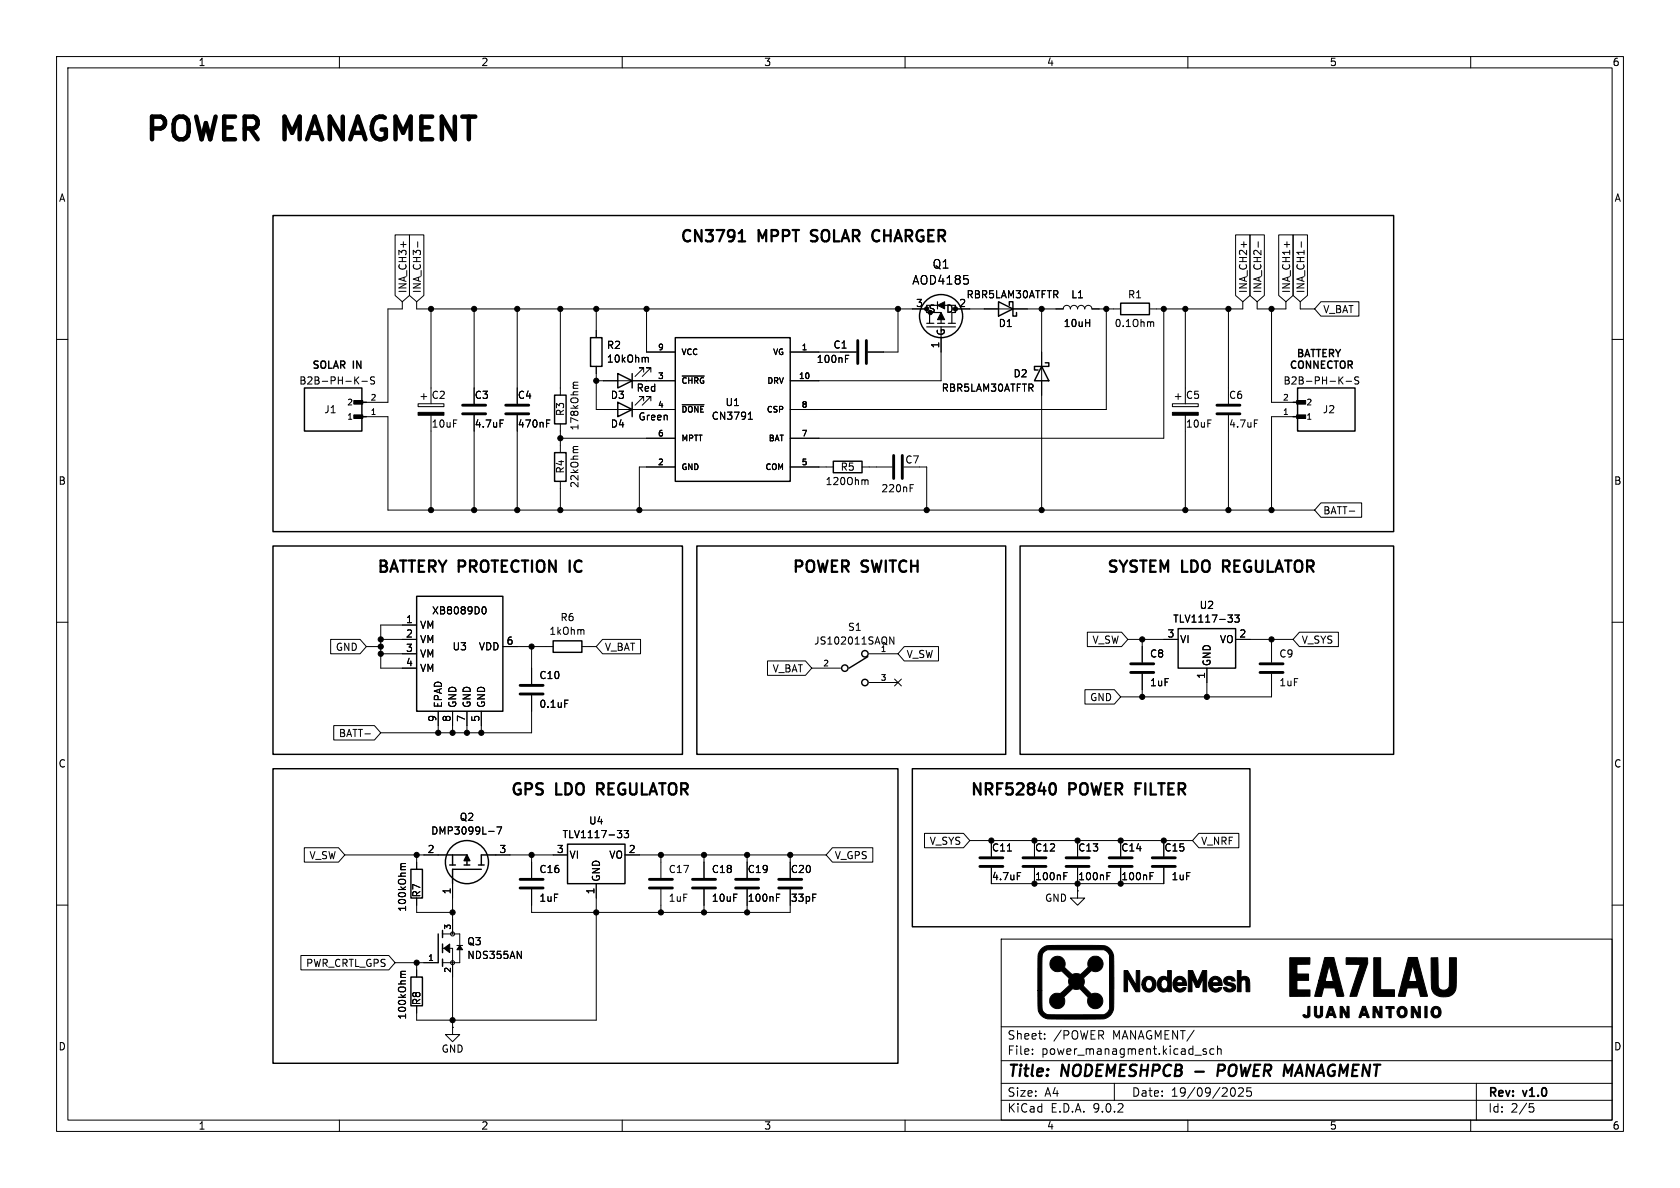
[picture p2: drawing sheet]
<svg xmlns="http://www.w3.org/2000/svg" width="297mm" height="210mm" viewBox="0 0 297 210" stroke-linecap="round" stroke-linejoin="round" font-family="sans-serif">
<g fill="none" stroke="#000" stroke-width=".18">
<path d="M10 10h277v190h-277zM12 12h273v186h-273zM60 10v2M110 10v2M160 10v2M210 10v2M260 10v2M69.8 41.5h2.6v10.7l-1.3 1.1-1.3-1.1zM71.1 53.3v1.3h-2.5v16.5h-5.1M71.3 42.7v1M72.4 41.5h2.5v10.7l-1.2 1.1-1.3-1.1zM73.7 53.3v1.3h90.1"/>
<path d="M73.8 42.7v1M76.2 54.6v16.8M83.8 54.6v16.8M91.4 54.6v16.8M99.1 54.6v15.3M105.4 54.6v5.1M114.3 54.6v7.6h5.1M158.7 54.6v7.6h-5.3M166.4 59.7v7.6h-26.7M168.9 54.6h19.1a.64 .64 0 0 1 .6-.6 .64 .64 0 0 1 .6 .6 .64 .64 0 0 1 .7-.6 .64 .64 0 0 1 .6 .6 .64 .64 0 0 1 .6-.6 .64 .64 0 0 1 .7 .6 .64 .64 0 0 1 .6-.6 .64 .64 0 0 1 .6 .6h5.1M171.1 49.4v.7M184.1 54.6v35.6"/>
<path d="M195.6 54.6v17.8h-55.9M203.6 56.9l.4 .2v.6M205.7 54.6v22.9h-66M209.5 54.6v16.8M217.2 54.6v16.8M218.4 41.5h2.6v10.7l-1.3 1.1-1.3-1.1zM219.7 53.3v1.3h-16.5M219.9 42.7v1M221 41.5h2.5v10.7l-1.3 1.1-1.2-1.1zM222.2 53.3v1.3h5.1v-1.3M222.4 42.7v1M224.8 54.6v16.5h5.1"/>
<path d="M226.1 41.5h2.5v10.7l-1.3 1.1-1.2-1.1zM227.5 42.7v1M228.6 41.5h2.5v10.7l-1.2 1.1-1.3-1.1zM229.9 53.3v1.3h2.5M230.1 42.7v1M233.5 53.3h6.7v2.6h-6.7l-1.1-1.3zM10 60h2M62.9 67.2l.5 .7M63.4 66.6l-.7 .7M63.5 73.7h5.1v16.5h163.8M64 67.4h1M66.2 66.7l-.5-.1-.1 .1v.4l.5 .2 .1 .3-.2 .3-.5-.1"/>
<path d="M73.9 71.4h4.6v.5h-4.6zM74.4 70.1h1M74.9 69.6v1M76.2 73.4v16.8M83.8 73.4v16.8M88.4 74.2h.6M91.4 73.4v16.8M96.6 74.2h.6M96.6 74.8h.5M99.1 74.9v5.1M99.1 77.5h20.3M102.2 67.6h-.8v.4"/>
<path d="M102.2 78.9h-.7l-.2 .4M105.4 64.8v7.6h14M105.4 67.3h14M113.8 65.8v-.8h-.8h.8l-1.5 1.5M113.8 70.9v-.8h-.8h.8l-1.5 1.5M114.3 63.2l.3 .2v.6M115.1 65.8v-.8h-.8h.8l-1.6 1.5M115.1 70.9v-.8h-.8h.8l-1.6 1.5M120.6 66.5h3.9M120.6 71.6h3.9M132.3 74.1h.7M132.4 73.2l.3-.3v1.2"/>
<path d="M139.7 62.2h11.7M149.5 63.4h.4M149.5 62.8h.6M207.3 71.4h4.5v.5h-4.5zM207.8 70.1h1M208.3 69.6v1M209.5 73.4v16.8M217.2 73.4v16.8M221.8 74.2h.6M229.9 73.7h-5.1v16.5M236.9 67.2l.5 .7M237.4 66.6l-.7 .7"/>
<path d="M238 67.4h.9M240.2 66.7l-.5-.1-.2 .1v.4l.6 .2 .1 .3-.2 .3-.5-.1M285 60h2M99.1 85.1v5.1M119.4 82.6h-6.4v7.6M139.7 82.6h7.6M152.4 82.6h5.3M153.1 84.8l.4 .2v.7M160.9 86.3h.4M160.9 85.7h.6M162.6 82.6h1.2v7.6M233.5 88.9h7.2v2.5h-7.2l-1.1-1.2z"/>
<path d="M238.5 90.4h1M10 110h2M58.5 113h5.2l1.1 1.3-1.1 1.3h-5.2zM64.8 114.3h2.5M67.3 115.6h6.4M67.3 113h6.4M73.7 110.5h-6.4v7.6h6.4M85.3 107.4l.2-.1a.68 .68 0 0 1 .5 .6 .68 .68 0 0 1-.5 .6l-.2-.1M88.9 114.3h8.9M94 114.3v6.6M102.9 114.3h2.5M103.2 111.4v.7"/>
<path d="M106.5 113h6.7v2.6h-6.7l-1.1-1.3zM135.7 116.8h6.7l1.1 1.3-1.1 1.3h-6.7zM143.5 118.1h5.1M153.7 115.6h5M158 112.6v1.3l-.7-1.3v1.3M159.9 114.3h6v2.5h-6l-1.2-1.2zM192.2 111.8h6.1l1.1 1.2-1.1 1.3h-6.1zM199.4 113h8.9M201.9 113v4.1M201.9 119.1v4.1M213.4 118.1v5.1M217.1 108.7h.8l-.5 .5 .4 .1 .1 .4-.3 .3h-.3"/>
<path d="M218.3 108.7h.8l-.4 .5 .3 .1v.6l-.2 .1-.5-.1M218.4 113h10.2M224.8 113v4.1M224.8 119.1v4.1h-26.7M229.7 111.8h6.9v2.5h-6.9l-1.1-1.3zM285 110h2M59 128.3h7.2l1.1 1.2-1.1 1.3h-7.2zM64.5 129.7h1M77.5 125.7v3.8M80 125.7v3.8M82.5 125.7v3.8M85.1 125.7v3.8"/>
<path d="M94 122.9v6.6h-26.7M99.8 123.8h.6M153.7 120.7h5M158.1 120l1.3 1.3M159.4 120l-1.3 1.3M191.8 121.9h5.2l1.1 1.3-1.1 1.3h-5.2zM53.8 149.9h6l1.2 1.2-1.2 1.3h-6zM61 151.1h16.5M71.7 152.7h-.8v.4M73.7 151.1v2.6M73.7 158.8v2.5h6.3M80 156.2v8.9"/>
<path d="M86.4 147h1M87.6 151.1h12.7M87.8 146.2h.9l-.6 1.2M94 157.2v4.1h45.7v-4.1M94 151.1v4.1M105.4 156.2v24.1h-31.7v-2.5M109.1 146.8h.8l-.4 .5 .4 .1v.4l-.2 .3h-.4M110.3 146.8h.8l-.4 .5 .4 .1v.6l-.2 .1-.6-.1M110.5 151.1h35.5M116.8 151.1v4.1M116.8 157.2v4.1M124.5 151.1v4.1"/>
<path d="M124.5 157.2v4.1M132.1 151.1v4.1M132.1 157.2v4.1M137.3 158.7h.4M137.3 158.1h.6M139.7 151.1v4.1M147.2 149.9h7.1v2.5h-7.1l-1.2-1.3zM163.4 147.3h6.9l1.1 1.3-1.1 1.3h-6.9zM171.4 148.6h39.4M175.3 153.4v2.8h30.4v-2.8M175.3 148.6v2.8M178.1 150.4h.7"/>
<path d="M179.8 154.2h.7M182.9 148.6v2.8M182.9 153.4v2.8M188.1 154.9h.4M188.1 154.2h.6M190.5 157.5v1.3h1.3l-1.3 1.2-1.3-1.2h1.3M190.5 157.5h.1M190.5 148.6v2.8M190.5 153.4v4.1M195.7 154.9h.4M195.7 154.2h.6M198.1 148.6v2.8"/>
<path d="M198.1 153.4v2.8M203.3 154.9h.4M203.3 154.2h.6M205.7 148.6v2.8M211.9 147.3h7.1v2.6h-7.1l-1.1-1.3zM10 160h2M53.2 168.9h15.5l1.1 1.3-1.1 1.3h-15.5zM69.8 170.2h7.7M71.7 171.7l-.8 .1v.4M73.7 170.2v2.5M78.2 167.6h1.8v14M78.2 165.1h3.1v5.1h-3.1"/>
<path d="M80.8 167.1h1M91.4 168.2l.8 1.2v-1.2M177 166h108v32h-108zM285 160h2M60 198v2M80 181.6v1.3h1.3l-1.3 1.3-1.3-1.3h1.3M80 181.6h.1M110 198v2M160 198v2M177 194.5h108M177 191.5h108M177 187.5h108"/>
<path d="M177 181.5h108M182.5 186.3v.1M182.5 185.5v.1M184.7 183.6v.1M184.7 182.8v.1M197 191.5v3M210 198v2M213.2 185.5l-.3-.1-.2 .2v.2l.5 .2v.3h-.5M214.6 185.5l-.4-.1-.3 .3v.4l.1 .2h.6M215.2 185.5l.3-.1 .3 .1 .1 .9M215.2 184.9v1.5M218 192.3a.94 .94 0 0 1 0 1.5"/>
<path d="M219 192.4l.5-.1 .2 .1 .1 .3-.9 1.1h.9M221.2 192.3h-.7l-.1 .7 .2-.1h.5l.1 .3v.5l-.2 .1-.6-.1M260 198v2M261 191.5v6.5M270.4 195.1h.7M270.5 195.7h.4l.3 .3-.2 .5-.5 .1"/>
<circle cx="80" cy="165.1" r=".36"/>
<circle cx="80" cy="170.2" r=".36"/>
</g>
<g fill="none" stroke="#000" stroke-width=".4">
<path d="M130.6 42.7h1.1M130.8 41.1l.4-.4v2M143.4 42.6l.2 .1M143.5 40.9l-.1 .1 .1 .4M100.7 99.1v2M217 99.1h-.8v2M216.2 100.1h.8M105.6 139.5h.7M106.3 138.5h-.7v2M185.7 138.6a.48 .48 0 0 1 .5-.1 .48 .48 0 0 1 .4 .3 1.03 1.03 0 0 1-.6 1.7l-.3-.2M200.8 139.4h.6M201.7 138.5h-.9v2"/>
<path d="M211.3 189.4h1.5M216.2 188.2h-.7l-.3 2M216.3 189.2l-1 .1"/>
</g>
<g fill="none" stroke="#000" stroke-width=".25">
<path d="M48.3 38.1h198.1v55.9h-198.1zM104.4 59.7h2v5.1h-2zM119.4 59.7h20.3v25.4h-20.3zM176.5 53.3l2.6 1.3-2.6 1.3zM178.4 54v-.7h.7v2.6h.6v-.7M198.1 53.6h5.1v2h-5.1zM53.8 68.6h10.2v7.6h-10.2zM62.9 73.7h1.9M62.9 71.1h1.9M98 69.9h2.1v5h-2.1zM109.2 66l2.6 1.3-2.6 1.3zM109.2 71.1l2.6 1.3-2.6 1.3z"/>
<path d="M111.8 66v2.6M111.8 71.1v2.6M184.1 64.8l1.3 2.5h-2.5zM184.8 64.1h.6v.7h-2.5v.6h.6M228.6 73.7h1.9M228.6 71.1h1.9M229.4 68.6h10.2v7.6h-10.2zM48.3 96.5h72.3v36.9h-72.3zM98 80h2.1v5.1h-2.1zM123.2 96.5h54.6v36.9h-54.6zM147.3 81.5h5.1v2.1h-5.1zM180.3 96.5h66.1v36.9h-66.1z"/>
<path d="M73.7 105.4h15.2v20.3h-15.2zM97.8 113.3h5.1v2h-5.1zM153.4 116.1l-3.3 2M208.3 111.1h10.1v7h-10.1zM48.3 135.9h110.4v52.1h-110.4zM161.3 135.9h59.7v27.9h-59.7zM72.6 153.7h2.1v5.1h-2.1zM77.5 151.1h5v1.8M79.5 152.9h1M80 151.1v1.8M82 152.9h1.1M84.6 152.9h1"/>
<path d="M85.1 153.7h-5.1v2.5M87.6 151.1h-2.5v1.8M100.3 149.2h10.2v7h-10.2zM72.6 172.7h2.1v5.1h-2.1zM77.5 165.1v5.1M78.2 164.5v1.2M78.2 166.9v1.5M78.2 169.5v1.3"/>
<circle cx="166.4" cy="55.9" r="3.8"/>
<circle cx="149.4" cy="118.1" r=".57"/>
<circle cx="152.9" cy="115.6" r=".57"/>
<circle cx="152.9" cy="120.7" r=".57"/>
<circle cx="82.5" cy="152.4" r="3.8"/>
</g>
<g fill="none" stroke="#000" stroke-width=".51">
<path d="M81.8 71.6h4.1M81.8 73.2h4.1M89.4 71.6h4.1M89.4 73.2h4.1M151.6 60.2v4.1M153.2 60.2v4.1M215.1 71.6h4.1M215.1 73.2h4.1M158 80.5v4.1M159.5 80.5v4.1M199.9 117.3h4.1M199.9 118.9h4.1"/>
<path d="M222.8 117.3h4M222.8 118.9h4M91.9 121.2h4.1M91.9 122.7h4.1M91.9 155.4h4.1M91.9 157h4.1M114.8 155.4h4.1M114.8 157h4.1M122.4 155.4h4.1M122.4 157h4.1M130 155.4h4.1M130 157h4.1"/>
<path d="M137.7 155.4h4M137.7 157h4M173.2 151.6h4.1M173.2 153.2h4.1M180.8 151.6h4.1M180.8 153.2h4.1M188.5 151.6h4M188.5 153.2h4M196.1 151.6h4.1M196.1 153.2h4.1M203.7 151.6h4.1M203.7 153.2h4.1"/>
</g>
<g fill="#000" stroke="#000" stroke-width=".18">
<path d="M166.4 55.2l.6 1.3h-1.3zM165.7 54l1.3-.7v1.3zM62.5 73.3h1.6v.7h-1.6zM62.5 70.8h1.6v.6h-1.6zM73.9 72.9h4.6v.5h-4.6zM207.3 72.9h4.5v.5h-4.5zM229.2 73.3h1.6v.7h-1.6zM229.2 70.8h1.6v.6h-1.6zM78.5 167.6l1-.7v1.5zM81.3 167.1l.5 .8h-1zM185.9 169.5a1.37 1.37 0 0 1 1.8-.2 1.37 1.37 0 0 1 .5 1.7l1.3 1.3 .9-.2 .6 .2 1.4-1.3a1.38 1.38 0 0 1 1.2-2 1.38 1.38 0 0 1 1.4 1.8 1.38 1.38 0 0 1-2.1 .8l-1.4 1.3a1.45 1.45 0 0 1 0 1.4l1.5 1.4a1.37 1.37 0 0 1 2 1 1.37 1.37 0 0 1-1.6 1.6 1.37 1.37 0 0 1-1-2l-1.1-1.2a.47 .47 0 0 0-.8-.2l-.9-.2-1.2 1.2a.46 .46 0 0 0-.3 .3 .46 .46 0 0 0 .1 .5 1.35 1.35 0 0 1-1.3 1.6 1.35 1.35 0 0 1-1.3-1.5 1.35 1.35 0 0 1 1.6-1.2l.5-.1 1.4-1.3-.2-.5 .1-.8-.7-.7a1.01 1.01 0 0 0-1.3-.4 1.37 1.37 0 0 1-1.3-.8 1.37 1.37 0 0 1 .2-1.5zM198.7 171.6h.7l1.5 2.6v-2.6h.6v3.7h-.7l-1.4-2.5-.1 2.5h-.6z"/>
<path d="M202.4 172.8a1.34 1.34 0 0 1 2 1.1 1.34 1.34 0 0 1-1.9 1.3 1.32 1.32 0 0 1-.6-1.1h.6a.65 .65 0 0 0 .7 .7 .65 .65 0 0 0 .6-.9 .64 .64 0 0 0-.7-.8 .64 .64 0 0 0-.6 .8v.2h-.6l.1-.7zM205 172.9a.98 .98 0 0 1 1.4 0v-1.3h.7v3.7h-.6v-.2a1.11 1.11 0 0 1-1.3 .1 1.11 1.11 0 0 1-.6-1.1h.6a.63 .63 0 0 0 .7 .7 .63 .63 0 0 0 .6-.8 .63 .63 0 0 0-.6-.9 .63 .63 0 0 0-.7 .7v.3h-.6l.1-.8zM207.8 172.9a1.26 1.26 0 0 1 1.4-.1 1.26 1.26 0 0 1 .6 1.4h-1.8a.64 .64 0 0 0 .5 .6 .64 .64 0 0 0 .7-.2h.4a1.15 1.15 0 0 1-1.2 .8 1.15 1.15 0 0 1-1-1.1v-.7l1.8 .1a.57 .57 0 0 0-.6-.6 .57 .57 0 0 0-.6 .5h-.6zM210.1 171.6h.7l.9 2 .9-2h.7v3.7h-.6v-2.3l-.8 1.6h-.4l-.8-1.6v2.3h-.6zM213.9 173a1.18 1.18 0 0 1 1.4-.3 1.18 1.18 0 0 1 .7 1.2l.1 .3h-1.8a.7 .7 0 0 0 .5 .6 .7 .7 0 0 0 .7-.2h.5a1.24 1.24 0 0 1-1.6 .7 1.24 1.24 0 0 1-.7-1.6h1.7a.55 .55 0 0 0-.6-.6 .55 .55 0 0 0-.5 .6h-.6zM216.6 172.8a1.08 1.08 0 0 1 1.8 .6h-.5a.71 .71 0 0 0-.9-.2v.3l.4 .2a.84 .84 0 0 1 .9 .4 .84 .84 0 0 1-.1 1 1.1 1.1 0 0 1-1.9-.6 .7 .7 0 0 1 .9 .3h.4l.2-.1v-.3l-.3-.1a.93 .93 0 0 1-.9-.4 .93 .93 0 0 1-.1-.9zM218.7 171.6h.7v1.2a.89 .89 0 0 1 1-.1 .89 .89 0 0 1 .5 .9v1.7h-.6v-1.5a.47 .47 0 0 0-.5-.6 .47 .47 0 0 0-.4 .7v1.4h-.7zM228 169.3h3.6v1.1l-2.3 .1v1.7h2v1.1h-2v1.7h2.3v1.1h-3.6zM231.2 177.9h.4v1.7a.7 .7 0 0 1-.7 .3 .7 .7 0 0 1-.6-.5 .48 .48 0 0 1 .7 .2l.2-.2zM232.4 177.9h.4v1a.45 .45 0 0 0 0 .5 .45 .45 0 0 0 .5 .1l.1-.3v-1.3h.4v1.7a.82 .82 0 0 1-1.1 .2 .82 .82 0 0 1-.3-1zM235 177.9h.6l.6 1.9a.23 .23 0 0 1-.3 .1 .23 .23 0 0 1-.1-.2l-.1-.2h-.8l-.1 .4h-.4l.3-.8h.8l-.2-.7-.2 .7h-.4zM236.9 177.9h.2a1.48 1.48 0 0 1 .9 1.1l.1 .2v-1.3h.4v2h-.5l-.7-1.3v1.3h-.4z"/>
<path d="M234.2 169.3h1.6l1.7 6.6v.2h-1.1l-.4-1.5h-2l-.4 1.5h-1.2l.7-2.7 2.6 .1-.7-2.9-.7 2.8h-1.2zM238 169.3h3.8v1l-1.9 5.8h-1.2l1.8-5.6h-2.5zM240.9 177.9h.5l.6 2h-.3l-.2-.4h-.7l-.2 .4h-.4l.3-.8h.9l-.3-.8-.2 .8h-.4zM242.7 177.9h.5l.7 1.4v-1.4h.4v2h-.5l-.7-1.3v1.3h-.4zM245 177.9h1.5v.4h-.6v1.6h-.4v-1.6h-.5zM242.9 169.3h1.2v5.7h2.4v1.1h-3.6zM247.2 178.2a.98 .98 0 0 1 1.6 .6 .98 .98 0 0 1-1.2 1.1l-.4-.3-.2-.3v-.5h.4a.51 .51 0 0 0 .5 .8 .51 .51 0 0 0 .5-.8 .48 .48 0 0 0-.5-.5 .48 .48 0 0 0-.5 .5h-.4zM249 169.3h1.6l1.7 6.8h-1.2l-.3-1.5h-2l-.4 1.5h-1.2l.7-2.7 2.6 .1-.8-2.8-.7 2.7h-1.1zM249.5 177.9h.5l.7 1.3v-1.2l.4-.1v2h-.5l-.7-1.3v1.3h-.4zM251.9 177.9h.4v2h-.4zM253.3 178.1a.96 .96 0 0 1 1.3 .2 .96 .96 0 0 1-.1 1.3 .96 .96 0 0 1-1.3 0l-.2-.3v-.4h.4a.5 .5 0 0 0 .4 .7 .5 .5 0 0 0 .5-.7 .48 .48 0 0 0-.2-.5 .48 .48 0 0 0-.6 .1l-.1 .4h-.4zM253 169.3h1.2l.1 4.5a1.02 1.02 0 0 0 .9 1.3 1.02 1.02 0 0 0 1-1.3v-4.5h1.3v4.5a2.03 2.03 0 0 1-2.5 2.4 1.97 1.97 0 0 1-2-2.4z"/>
<path d="M184.2 167.6l.6-.3a81.7 81.7 0 0 1 9.6-.2 2.21 2.21 0 0 1 2.5 2.6v7.2a3 3 0 0 1-.9 2.8 4.5 4.5 0 0 1-2.8 .4h-6.5a2.85 2.85 0 0 1-3-1v-.2a12.4 12.4 0 0 1-.2-3.8h.7v2.6a1.43 1.43 0 0 0 1.8 1.7h9.1l.8-.5 .3-.6-.1-9.4-.2-.5-.7-.5h-10l-.5 .3-.4 .4a37.2 37.2 0 0 0-.1 6.5h-.7v-6.2a1.88 1.88 0 0 1 .7-1.3z"/>
<circle cx="76.2" cy="54.6" r=".46"/>
<circle cx="83.8" cy="54.6" r=".46"/>
<circle cx="91.4" cy="54.6" r=".46"/>
<circle cx="99.1" cy="54.6" r=".46"/>
<circle cx="105.4" cy="54.6" r=".46"/>
<circle cx="114.3" cy="54.6" r=".46"/>
<circle cx="158.7" cy="54.6" r=".46"/>
<circle cx="163.8" cy="54.6" r=".38"/>
<circle cx="168.9" cy="54.6" r=".38"/>
<circle cx="184.1" cy="54.6" r=".46"/>
<circle cx="195.6" cy="54.6" r=".46"/>
<circle cx="205.7" cy="54.6" r=".46"/>
<circle cx="209.5" cy="54.6" r=".46"/>
<circle cx="217.2" cy="54.6" r=".46"/>
<circle cx="224.8" cy="54.6" r=".46"/>
<circle cx="99.1" cy="77.5" r=".46"/>
<circle cx="105.4" cy="67.3" r=".46"/>
<circle cx="76.2" cy="90.2" r=".46"/>
<circle cx="83.8" cy="90.2" r=".46"/>
<circle cx="91.4" cy="90.2" r=".46"/>
<circle cx="99.1" cy="90.2" r=".46"/>
<circle cx="113" cy="90.2" r=".46"/>
<circle cx="163.8" cy="90.2" r=".46"/>
<circle cx="184.1" cy="90.2" r=".46"/>
<circle cx="209.5" cy="90.2" r=".46"/>
<circle cx="217.2" cy="90.2" r=".46"/>
<circle cx="224.8" cy="90.2" r=".46"/>
<circle cx="67.3" cy="115.6" r=".46"/>
<circle cx="67.3" cy="113" r=".46"/>
<circle cx="67.3" cy="114.3" r=".46"/>
<circle cx="94" cy="114.3" r=".46"/>
<circle cx="201.9" cy="113" r=".46"/>
<circle cx="224.8" cy="113" r=".46"/>
<circle cx="77.5" cy="129.5" r=".46"/>
<circle cx="80" cy="129.5" r=".46"/>
<circle cx="82.5" cy="129.5" r=".46"/>
<circle cx="85.1" cy="129.5" r=".46"/>
<circle cx="201.9" cy="123.2" r=".46"/>
<circle cx="213.4" cy="123.2" r=".46"/>
<circle cx="73.7" cy="151.1" r=".46"/>
<circle cx="94" cy="151.1" r=".46"/>
<circle cx="116.8" cy="151.1" r=".46"/>
<circle cx="124.5" cy="151.1" r=".46"/>
<circle cx="132.1" cy="151.1" r=".46"/>
<circle cx="139.7" cy="151.1" r=".46"/>
<circle cx="175.3" cy="148.6" r=".46"/>
<circle cx="182.9" cy="148.6" r=".46"/>
<circle cx="182.9" cy="156.2" r=".46"/>
<circle cx="190.5" cy="156.2" r=".46"/>
<circle cx="190.5" cy="148.6" r=".46"/>
<circle cx="198.1" cy="148.6" r=".46"/>
<circle cx="198.1" cy="156.2" r=".46"/>
<circle cx="205.7" cy="148.6" r=".46"/>
<circle cx="73.7" cy="170.2" r=".46"/>
<circle cx="80" cy="161.3" r=".46"/>
<circle cx="105.4" cy="161.3" r=".46"/>
<circle cx="116.8" cy="161.3" r=".46"/>
<circle cx="124.5" cy="161.3" r=".46"/>
<circle cx="132.1" cy="161.3" r=".46"/>
<circle cx="80" cy="180.3" r=".46"/>
</g>
<path d="M163.8 57.8h5.1M163.8 57.2h1.3M163.8 55.2h2.6M164.3 55.4v1.8M165.7 57.2h1.3M165.7 53.3v1.3M166.4 56.5v.7M167.6 57.2h1.3M168.3 55.2v2" fill="none" stroke="#000" stroke-width=".2"/>
<path d="M82.5 151.1l.6 1h-1.1z" fill="#000" stroke="#000" stroke-width=".25"/>
<g font-size="5.6">
<text x="25.4" y="25.2">POWER</text>
<text x="50.4" y="25.2">MANAGMENT</text>
</g>
<g font-size="2.8">
<text x="120.1" y="42.9">CN3791</text>
<text x="134.2" y="42.9">MPPT</text>
<text x="144.3" y="42.9">SOLAR CHARGER</text>
<text x="66.5" y="101.4">BATTERY PROTECTION</text>
<text x="101.6" y="101.4">IC</text>
<text x="140" y="101.4">POWER</text>
<text x="152.5" y="101.4">SWITCH</text>
<text x="195.6" y="101.4">SYSTEM</text>
<text x="209" y="101.4">LDO</text>
<text x="217.1" y="101.4">REGULATOR</text>
<text x="90.2" y="140.7">GPS</text>
<text x="98.4" y="140.7">LDO</text>
<text x="106.4" y="140.7">REGULATOR</text>
<text x="171.4" y="140.7">NRF52840</text>
<text x="189.1" y="140.7">POWER</text>
<text x="201.6" y="140.7">FILTER</text>
<text x="178" y="190.9">Title:</text>
<text x="187.7" y="190.9">NODEMESHPCB</text>
<text x="216.9" y="190.9">POWER MANAGMENT</text>
</g>
<g font-size="2.1">
<text x="164.8" y="47.7">Q1</text>
<text x="161.2" y="50.5">AOD4185</text>
<text x="178" y="184">Sheet:</text>
<text x="186.2" y="184">/POWER</text>
<text x="196.7" y="184">MANAGMENT/</text>
<text x="178" y="186.7">File:</text>
<text x="184.1" y="186.7">power_managment.kicad_sch</text>
<text x="178" y="196.9">KiCad</text>
<text x="178" y="194.1">Size:</text>
<text x="184.7" y="194.1">A4</text>
<text x="185.7" y="196.9">E.D.A.</text>
<text x="193.3" y="196.9">9.0.2</text>
<text x="200" y="194.1">Date:</text>
<text x="207" y="194.1">19/09/2025</text>
<text x="263" y="194.3">Rev:</text>
<text x="263" y="196.9">Id:</text>
<text x="267.1" y="196.9">2/5</text>
<text x="269.4" y="194.3">v1.0</text>
</g>
<g font-size="1.8">
<text x="35" y="11.9">1</text>
<text x="85" y="11.9">2</text>
<text x="135" y="11.9">3</text>
<text x="185" y="11.9">4</text>
<text x="235" y="11.9">5</text>
<text x="285" y="11.9">6</text>
<text x="10.3" y="35.9">A</text>
<text x="285.3" y="35.9">A</text>
<text x="72.1" y="51.9" transform="rotate(-90 72.1 51.9)">INA_CH3+</text>
<text x="74.6" y="51.9" transform="rotate(-90 74.6 51.9)">INA_CH3-</text>
<text x="170.8" y="52.9">RBR5LAM30ATFTR</text>
<text x="189.3" y="52.9">L1</text>
<text x="199.3" y="52.9">R1</text>
<text x="220.7" y="51.9" transform="rotate(-90 220.7 51.9)">INA_CH2+</text>
<text x="223.2" y="51.9" transform="rotate(-90 223.2 51.9)">INA_CH2-</text>
<text x="228.3" y="51.9" transform="rotate(-90 228.3 51.9)">INA_CH1+</text>
<text x="230.8" y="51.9" transform="rotate(-90 230.8 51.9)">INA_CH1-</text>
<text x="161.9" y="54.4">3</text>
<text x="164.1" y="55.5">S</text>
<text x="167.2" y="55.5">D</text>
<text x="167.2" y="59.4" transform="rotate(-90 167.2 59.4)">G</text>
<text x="169.5" y="54.4">2</text>
<text x="176.5" y="58">D1</text>
<text x="187.9" y="58">10uH</text>
<text x="197" y="58">0.1Ohm</text>
<text x="233.8" y="55.6">V_BAT</text>
<text x="55" y="65.5">SOLAR IN</text>
<text x="107.2" y="61.9">R2</text>
<text x="107.2" y="64.3">10kOhm</text>
<text x="144.3" y="64.4">100nF</text>
<text x="147.2" y="61.8">C1</text>
<text x="166.1" y="61.7" transform="rotate(-90 166.1 61.7)">1</text>
<text x="227.8" y="65.5">CONNECTOR</text>
<text x="229" y="63.5">BATTERY</text>
<text x="52.8" y="68.2">B2B-PH-K-S</text>
<text x="76.2" y="70.7">C2</text>
<text x="83.8" y="70.7">C3</text>
<text x="91.4" y="70.7">C4</text>
<text x="107.9" y="70.7">D3</text>
<text x="112.4" y="69.4">Red</text>
<text x="128.2" y="72">U1</text>
<text x="166.4" y="69.4">RBR5LAM30ATFTR</text>
<text x="179.1" y="66.9">D2</text>
<text x="209.6" y="70.7">C5</text>
<text x="217.2" y="70.7">C6</text>
<text x="226.8" y="68.2">B2B-PH-K-S</text>
<text x="57.2" y="73.3">J1</text>
<text x="76.2" y="75.8">10uF</text>
<text x="83.8" y="75.8">4.7uF</text>
<text x="91.4" y="75.8">470nF</text>
<text x="99.9" y="73.7" transform="rotate(-90 99.9 73.7)">R3</text>
<text x="102.5" y="76.2" transform="rotate(-90 102.5 76.2)">178kOhm</text>
<text x="107.9" y="75.8">D4</text>
<text x="112.8" y="74.5">Green</text>
<text x="125.7" y="74.4">CN3791</text>
<text x="209.6" y="75.8">10uF</text>
<text x="217.2" y="75.8">4.7uF</text>
<text x="233.8" y="73.3">J2</text>
<text x="99.9" y="83.8" transform="rotate(-90 99.9 83.8)">R4</text>
<text x="148.5" y="83.4">R5</text>
<text x="159.9" y="82.1">C7</text>
<text x="10.3" y="85.9">B</text>
<text x="102.5" y="86.4" transform="rotate(-90 102.5 86.4)">22kOhm</text>
<text x="145.9" y="86">120Ohm</text>
<text x="155.7" y="87.2">220nF</text>
<text x="285.3" y="85.9">B</text>
<text x="233.8" y="91.1">BATT-</text>
<text x="212" y="107.8">U2</text>
<text x="71.7" y="110.2">1</text>
<text x="71.7" y="112.8">2</text>
<text x="74.2" y="111.4">VM</text>
<text x="74.2" y="113.9">VM</text>
<text x="76.3" y="108.8">XB8089D0</text>
<text x="97" y="112.4">1kOhm</text>
<text x="99" y="110">R6</text>
<text x="149.8" y="111.7">S1</text>
<text x="193" y="114">V_SW</text>
<text x="206.3" y="112.8">3</text>
<text x="207.3" y="110.3">TLV1117-33</text>
<text x="208.5" y="113.9">VI</text>
<text x="215.6" y="113.9">VO</text>
<text x="219" y="112.8">2</text>
<text x="230" y="114">V_SYS</text>
<text x="59.3" y="115.3">GND</text>
<text x="71.7" y="115.3">3</text>
<text x="71.7" y="117.9">4</text>
<text x="74.2" y="116.4">VM</text>
<text x="74.2" y="119">VM</text>
<text x="79.9" y="115.2">U3</text>
<text x="84.6" y="115.2">VDD</text>
<text x="89.5" y="114">6</text>
<text x="106.8" y="115.3">V_BAT</text>
<text x="136.5" y="119.1">V_BAT</text>
<text x="143.8" y="114.1">JS102011SAQN</text>
<text x="160.2" y="116.5">V_SW</text>
<text x="203.2" y="116.4">C8</text>
<text x="214.2" y="117.9" transform="rotate(-90 214.2 117.9)">GND</text>
<text x="226.1" y="116.4">C9</text>
<text x="78.3" y="125.2" transform="rotate(-90 78.3 125.2)">EPAD</text>
<text x="80.9" y="125.2" transform="rotate(-90 80.9 125.2)">GND</text>
<text x="83.4" y="125.2" transform="rotate(-90 83.4 125.2)">GND</text>
<text x="86" y="125.2" transform="rotate(-90 86 125.2)">GND</text>
<text x="95.3" y="120.2">C10</text>
<text x="95.3" y="125.3">0.1uF</text>
<text x="192.6" y="124.1">GND</text>
<text x="203.2" y="121.5">1uF</text>
<text x="213.1" y="120.1" transform="rotate(-90 213.1 120.1)">1</text>
<text x="226.1" y="121.5">1uF</text>
<text x="59.8" y="130.5">BATT-</text>
<text x="77.2" y="127.7" transform="rotate(-90 77.2 127.7)">9</text>
<text x="79.8" y="127.7" transform="rotate(-90 79.8 127.7)">8</text>
<text x="82.3" y="127.7" transform="rotate(-90 82.3 127.7)">7</text>
<text x="84.8" y="127.7" transform="rotate(-90 84.8 127.7)">5</text>
<text x="10.3" y="135.9">C</text>
<text x="285.3" y="135.9">C</text>
<text x="76.1" y="147.7">DMP3099L-7</text>
<text x="81.2" y="145.3">Q2</text>
<text x="99.4" y="148.4">TLV1117-33</text>
<text x="104" y="145.9">U4</text>
<text x="164.3" y="149.5">V_SYS</text>
<text x="212.2" y="149.5">V_NRF</text>
<text x="54.6" y="152.1">V_SW</text>
<text x="75.5" y="150.9">2</text>
<text x="88.2" y="150.9">3</text>
<text x="95.3" y="154.5">C16</text>
<text x="98.4" y="150.9">3</text>
<text x="100.6" y="152">VI</text>
<text x="106.3" y="156" transform="rotate(-90 106.3 156)">GND</text>
<text x="107.6" y="152">VO</text>
<text x="111.1" y="150.9">2</text>
<text x="118.1" y="154.5">C17</text>
<text x="125.7" y="154.5">C18</text>
<text x="132.1" y="154.5">C19</text>
<text x="139.7" y="154.5">C20</text>
<text x="147.5" y="152.1">V_GPS</text>
<text x="175.3" y="150.7">C11</text>
<text x="175.3" y="155.8">4.7uF</text>
<text x="182.9" y="155.8">100nF</text>
<text x="182.9" y="150.7">C12</text>
<text x="190.5" y="155.8">100nF</text>
<text x="190.5" y="150.7">C13</text>
<text x="198.1" y="155.8">100nF</text>
<text x="198.1" y="150.7">C14</text>
<text x="205.7" y="150.7">C15</text>
<text x="207" y="155.8">1uF</text>
<text x="72" y="161.3" transform="rotate(-90 72 161.3)">100kOhm</text>
<text x="74.5" y="158.7" transform="rotate(-90 74.5 158.7)">R7</text>
<text x="79.8" y="158.2" transform="rotate(-90 79.8 158.2)">1</text>
<text x="95.3" y="159.6">1uF</text>
<text x="105.2" y="158.2" transform="rotate(-90 105.2 158.2)">1</text>
<text x="118.1" y="159.6">1uF</text>
<text x="125.7" y="159.6">10uF</text>
<text x="132.1" y="159.6">100nF</text>
<text x="139.7" y="159.6">33pF</text>
<text x="184.7" y="159.6">GND</text>
<text x="82.5" y="167.3">Q3</text>
<text x="54" y="171.1">PWR_CRTL_GPS</text>
<text x="82.5" y="169.7">NDS355AN</text>
<text x="74.5" y="177.8" transform="rotate(-90 74.5 177.8)">R8</text>
<text x="10.3" y="185.9">D</text>
<text x="72" y="180.3" transform="rotate(-90 72 180.3)">100kOhm</text>
<text x="285.3" y="185.9">D</text>
<text x="78" y="186.3">GND</text>
<text x="35" y="199.9">1</text>
<text x="85" y="199.9">2</text>
<text x="135" y="199.9">3</text>
<text x="185" y="199.9">4</text>
<text x="235" y="199.9">5</text>
<text x="285" y="199.9">6</text>
</g>
<g font-size="1.4">
<text x="116.2" y="62">9</text>
<text x="120.4" y="63">VCC</text>
<text x="136.5" y="63">VG</text>
<text x="141.6" y="62">1</text>
<text x="61.3" y="71.9">2</text>
<text x="65.4" y="70.9">2</text>
<text x="116.2" y="67.1">3</text>
<text x="120.4" y="68">~{CHRG}</text>
<text x="135.5" y="68">DRV</text>
<text x="141.1" y="67.1">10</text>
<text x="226.7" y="70.9">2</text>
<text x="230.9" y="71.9">2</text>
<text x="61.3" y="74.4">1</text>
<text x="65.4" y="73.4">1</text>
<text x="116.2" y="72.1">4</text>
<text x="116.2" y="77.2">6</text>
<text x="120.4" y="73.1">~{DONE}</text>
<text x="135.4" y="73.1">CSP</text>
<text x="141.6" y="72.1">8</text>
<text x="141.6" y="77.2">7</text>
<text x="226.7" y="73.4">1</text>
<text x="230.9" y="74.4">1</text>
<text x="116.2" y="82.3">2</text>
<text x="120.4" y="78.2">MPTT</text>
<text x="120.4" y="83.3">GND</text>
<text x="135.2" y="83.3">COM</text>
<text x="135.8" y="78.2">BAT</text>
<text x="141.6" y="82.3">5</text>
<text x="145.4" y="117.9">2</text>
<text x="155.6" y="115.3">1</text>
<text x="155.6" y="120.4">3</text>
<text x="79.8" y="164.4" transform="rotate(-90 79.8 164.4)">3</text>
<text x="75.6" y="169.9">1</text>
<text x="79.8" y="172.1" transform="rotate(-90 79.8 172.1)">2</text>
</g>
</svg>
